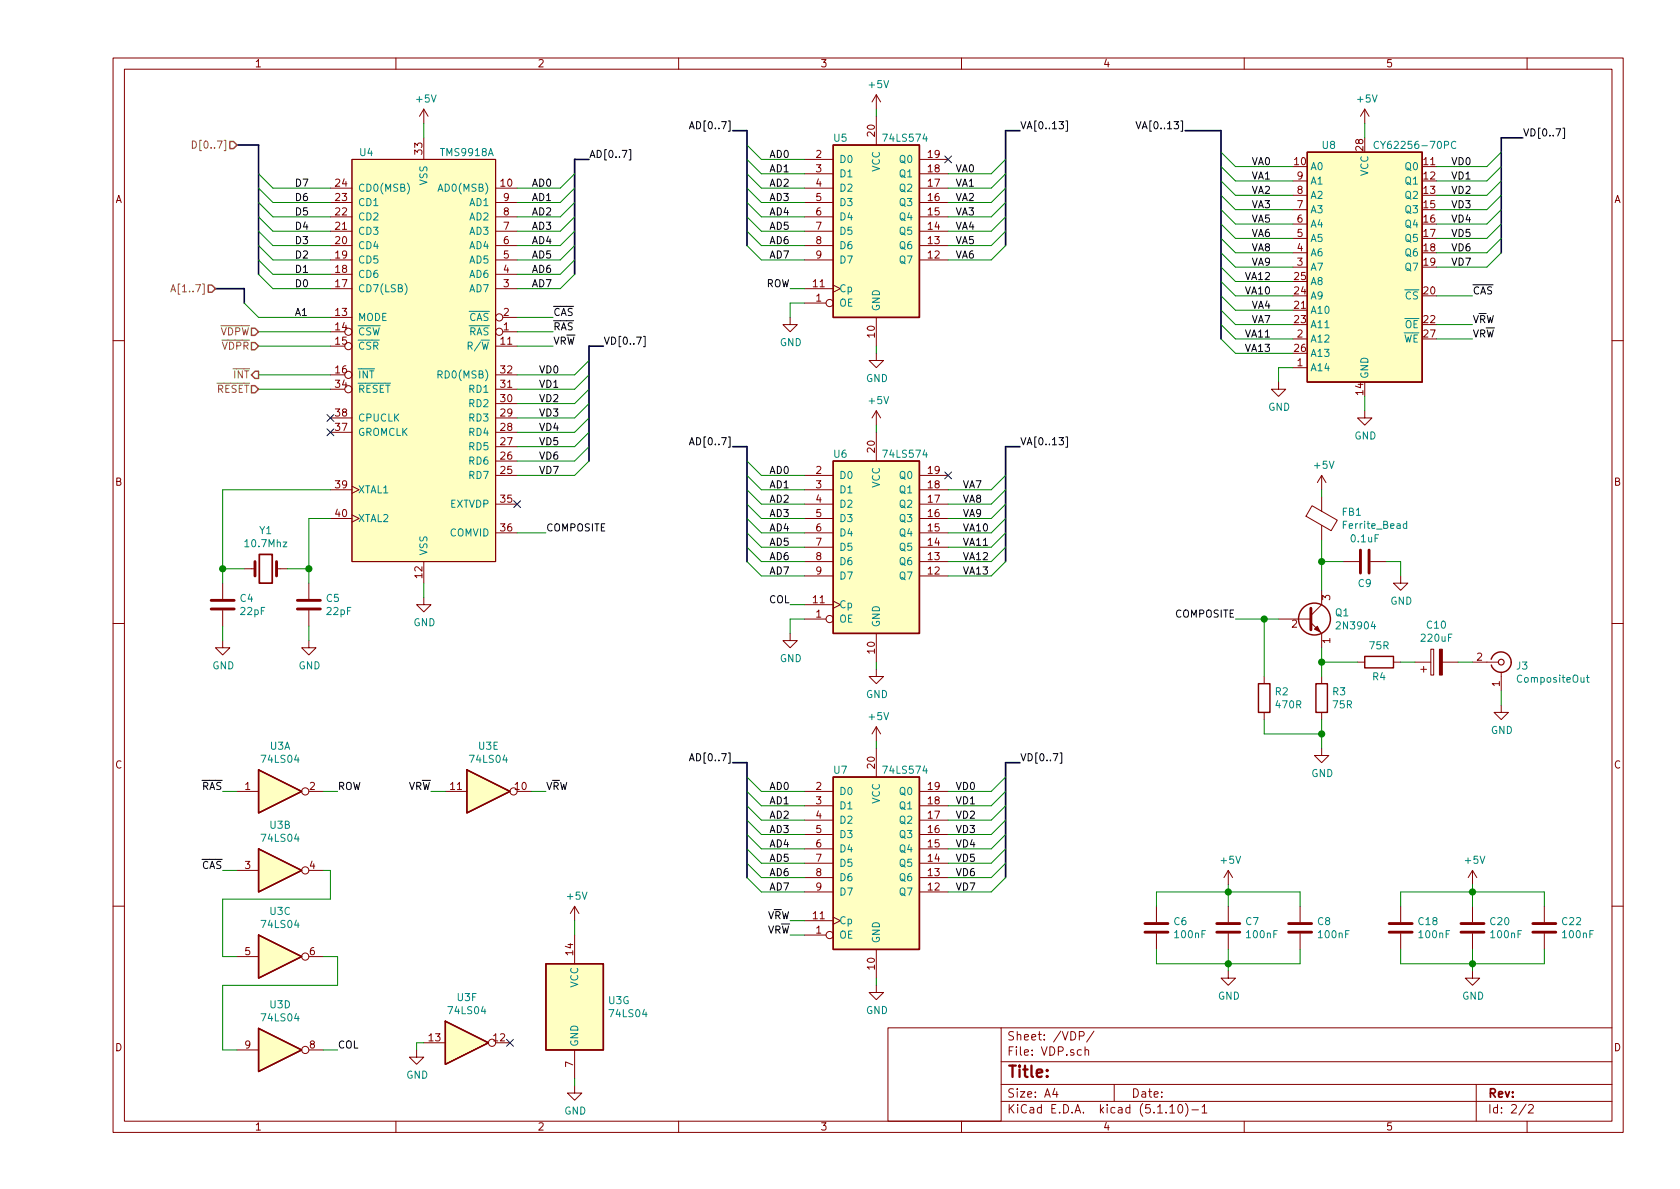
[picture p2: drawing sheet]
<svg xmlns="http://www.w3.org/2000/svg" width="297mm" height="210mm" viewBox="0 0 297 210" stroke-linecap="round" stroke-linejoin="round" font-family="sans-serif">
<g fill="none" stroke="#840000" stroke-width=".18">
<path d="M20 10.3h267v189.9h-267zM22 12.2h263v186.1h-263zM70 10.3v1.9M74.9 19.3l-.7 1.3M74.9 19.3v2.5M74.9 19.3l.8 1.3M120 10.3v1.9M154.9 16.8v2.5M154.9 16.8l-.7 1.2M154.9 16.8l.8 1.2M170 10.3v1.9M220 10.3v1.9"/>
<path d="M241.3 19.3l-.8 1.3M241.3 19.3v2.5M241.3 19.3l.8 1.3M270 10.3v1.9M58.4 38.3h3.8M58.4 35.8h3.8M58.4 33.3h3.8M62.2 28.2h25.4v71.1h-25.4zM74.9 24.4v3.8M87.6 38.3h3.8M87.6 35.8h3.8M87.6 33.3h3.8"/>
<path d="M142.2 38.3h5.1M142.2 35.8h5.1M142.2 33.3h5.1M142.2 30.7h5.1M142.2 28.2h5.1M154.9 20.6v5M162.6 38.3h5M162.6 35.8h5M162.6 33.3h5M162.6 30.7h5M162.6 28.2h5M228.6 39.6h2.5"/>
<path d="M228.6 37.1h2.5M228.6 34.5h2.5M228.6 32h2.5M58.4 51h3.8M58.4 46h3.8M58.4 43.4h3.8M58.4 40.9h3.8M58.4 58.7h2.6M58.4 56.1h3.8M58.4 48.5h3.8M87.6 51h3.8M87.6 46h3.8"/>
<path d="M87.6 43.4h3.8M87.6 40.9h3.8M87.6 48.5h3.8M88.9 58.7h2.5M88.9 56.1h2.5M139.7 56.1v1.3h1.3l-1.3 1.3-1.3-1.3h1.3M142.2 53.6h3.8M142.2 51h5.1M142.2 46h5.1M142.2 43.4h5.1M142.2 40.9h5.1M147.3 50.4l1.3 .6-1.3 .7"/>
<path d="M154.9 56.1v5.1M162.6 46h5M162.6 43.4h5M162.6 40.9h5M228.6 59.9h2.5M228.6 47.2h2.5M228.6 44.7h2.5M228.6 42.2h2.5M20 60.2h2M58.4 61.2h2.6M58.4 66.3h2.6M58.4 76.4h3.8"/>
<path d="M58.4 73.9h3.8M58.4 68.8h2.6M87.6 61.2h3.8M87.6 66.3h3.8M87.6 79h3.8M87.6 76.4h3.8M87.6 73.9h3.8M87.6 71.4h3.8M87.6 68.8h3.8M154.9 62.5v1.2h1.3l-1.3 1.3-1.2-1.3h1.2M154.9 72.6v2.6M154.9 76.4v5.1"/>
<path d="M154.9 72.6l-.7 1.3M154.9 72.6l.8 1.3M226.1 67.6v1.2h1.2l-1.2 1.3-1.3-1.3h1.3M228.6 65h2.5M241.3 72.6v1.3h1.3l-1.3 1.3-1.3-1.3h1.3M285 60.2h2M58.4 91.7h3.8M58.4 86.6h3.8M62.2 86l1.3 .6-1.3 .6M62.2 91.1l1.3 .6-1.3 .6M74.9 99.3v3.8M87.6 94.2h3.8"/>
<path d="M87.6 89.1h3.8M87.6 84.1h3.8M87.6 81.5h3.8M142.2 99.3h5.1M142.2 96.8h5.1M142.2 94.2h5.1M142.2 91.7h5.1M142.2 89.1h5.1M142.2 86.6h5.1M142.2 84.1h5.1M162.6 99.3h5M162.6 96.8h5"/>
<path d="M162.6 94.2h5M162.6 91.7h5M162.6 89.1h5M162.6 86.6h5M162.6 84.1h5M232 89.4l4.4 2.6-1 1.8-4.5-2.5zM233.7 84.1v2.5M233.7 87.9v2.5M233.7 92.9v2.6M233.7 84.1l-.8 1.2M233.7 84.1l.7 1.2M237.5 99.3h2.8"/>
<path d="M242.3 99.3h2.8M20 110.3h2M39.4 113.3v1.2h1.2l-1.2 1.3-1.3-1.3h1.3M39.4 103.1v2.8M39.4 107.9v2.8M43.2 100.6h1.9M48.9 100.6h1.9M54.6 113.3v1.2h1.3l-1.3 1.3-1.3-1.3h1.3M54.6 103.1v2.8M54.6 107.9v2.8M74.9 105.7v1.2h1.3l-1.3 1.3-1.2-1.3h1.2M139.7 112v1.3h1.3l-1.3 1.2-1.3-1.2h1.3"/>
<path d="M142.2 109.5h3.8M142.2 106.9h5.1M142.2 101.8h5.1M147.3 106.3l1.3 .6-1.3 .7M154.9 118.4v1.2h1.3l-1.3 1.3-1.2-1.3h1.2M154.9 112v5.1M162.6 101.8h5M223.5 119.6v1.3M226.1 109.5h5.7M231.8 110.1l1.9 1.9v2.5M233.7 104.4v2.5l-1.9 1.9M233.7 119.6v1.3"/>
<path d="M240 117.1h1.3M246.4 117.1h1.2M247.6 101.8v1.3h1.3l-1.3 1.3-1.2-1.3h1.2M250.2 117.1h2.8M251.2 118.4h1M251.7 117.9v1M253 114.8h.5v4.6h-.5zM255 117.1h2.8M260.3 117.1h4.6M265.4 118.9v3.3M285 110.3h2M41.9 139.9h3.8"/>
<path d="M54.6 139.9h2.5M78.7 139.9h3.8M91.4 139.9h2.6M142.2 139.9h5.1M154.9 128.5l-.7 1.3M154.9 128.5v2.6M154.9 132.3v5.1M154.9 128.5l.8 1.3M162.6 139.9h5M223.5 126v1.2M233.7 132.3v1.3h1.2l-1.2 1.3-1.3-1.3h1.3M233.7 126v1.2"/>
<path d="M265.4 124.7v1.3h1.3l-1.3 1.2-1.2-1.2h1.2M41.9 153.9h3.8M54.6 153.9h2.5M142.2 157.7h5.1M142.2 155.2h5.1M142.2 152.6h5.1M142.2 150.1h5.1M142.2 147.6h5.1M142.2 145h5.1M142.2 142.5h5.1M162.6 157.7h5M162.6 155.2h5"/>
<path d="M162.6 152.6h5M162.6 150.1h5M162.6 147.6h5M162.6 145h5M162.6 142.5h5M217.2 153.9l-.8 1.3M217.2 153.9v2.6M217.2 153.9l.7 1.3M260.3 153.9v2.6M260.3 153.9l-.7 1.3M260.3 153.9l.8 1.3M20 160.2h2"/>
<path d="M41.9 169.2h3.8M54.6 169.2h2.5M101.6 160.3l-.8 1.2M101.6 160.3v2.5M101.6 165.3v5.1M101.6 160.3l.8 1.2M142.2 165.3h3.8M142.2 162.8h5.1M147.3 162.2l1.3 .6-1.3 .6M154.9 174.2v1.3h1.3l-1.3 1.3-1.2-1.3h1.2M154.9 167.9v5.1M204.5 160.3v2.8"/>
<path d="M204.5 165.1v2.8M217.2 171.7v1.3h1.2l-1.2 1.2-1.3-1.2h1.3M217.2 160.3v2.8M217.2 165.1v2.8M229.9 160.3v2.8M229.9 165.1v2.8M247.6 160.3v2.8M247.6 165.1v2.8M260.3 171.7v1.3h1.3l-1.3 1.2-1.2-1.2h1.2M260.3 160.3v2.8M260.3 165.1v2.8M273 160.3v2.8"/>
<path d="M273 165.1v2.8M285 160.2h2M41.9 185.7h3.8M54.6 185.7h2.5M70 198.3v1.9M73.7 185.7v1.2h1.2l-1.2 1.3-1.3-1.3h1.3M74.9 184.4h3.8M87.6 184.4h2.6M101.6 192v1.3h1.3l-1.3 1.3-1.3-1.3h1.3M101.6 185.7v5M120 198.3v1.9M157 181.8h20v16.5h-20z"/>
<path d="M170 198.3v1.9M177 194.8h108M177 191.8h108M177 187.8h108M177 181.8h108M186.5 192.5l-.4 1h1M186.8 193v1M190.8 183.2l.8-.1 .1-.2-.1-.4-.8-.1v1.5M191.8 185.7l.2-.1 .4 .1 .1 .9M191.8 185.1v1.5M193.4 182.3l-1.3 2M197 191.8v3"/>
<path d="M206.8 195.8l.5-.5v1.5M206.8 196.8h.9M208.5 195.4l.1-.1a.8 .8 0 0 1 .5 .8 .8 .8 0 0 1-.5 .7 1 1 0 0 1-.1-1.4zM209.6 195.1a1.71 1.71 0 0 1 0 2.3M210.7 196.3h1.2M212.5 195.8l.5-.5v1.5M212.5 196.8h.9M220 198.3v1.9M261 191.8v6.5M269.8 195.2l-1.2 2M270 198.3v1.9M270.3 195.5l.2-.2h.3l.3 .5-.9 1h.9"/>
<circle cx="61.6" cy="58.7" r=".63"/>
<circle cx="88.3" cy="58.7" r=".63"/>
<circle cx="88.3" cy="56.1" r=".63"/>
<circle cx="146.7" cy="53.6" r=".63"/>
<circle cx="61.6" cy="68.8" r=".63"/>
<circle cx="61.6" cy="61.2" r=".63"/>
<circle cx="61.6" cy="66.3" r=".63"/>
<circle cx="146.7" cy="109.5" r=".63"/>
<circle cx="54" cy="139.9" r=".63"/>
<circle cx="90.8" cy="139.9" r=".63"/>
<circle cx="54" cy="153.9" r=".63"/>
<circle cx="54" cy="169.2" r=".63"/>
<circle cx="146.7" cy="165.3" r=".63"/>
<circle cx="54" cy="185.7" r=".63"/>
<circle cx="87" cy="184.4" r=".63"/>
</g>
<g fill="#ffffc2" stroke="#ffffc2" stroke-width=".18">
<path d="M147.3 137.4h15.3v30.5h-15.3z"/>
<path d="M147.3 81.5h15.3v30.5h-15.3z"/>
<path d="M147.3 25.6h15.3v30.5h-15.3z"/>
<path d="M45.7 136.1l7.6 3.8-7.6 3.9z"/>
<path d="M231.1 26.9h20.4v40.7h-20.4z"/>
<path d="M96.5 170.4h10.2v15.3h-10.2z"/>
<path d="M78.7 180.6l7.7 3.8-7.7 3.8z"/>
<path d="M82.5 136.1l7.7 3.8-7.7 3.9z"/>
<path d="M45.7 181.9l7.6 3.8-7.6 3.8z"/>
<path d="M45.7 165.3l7.6 3.9-7.6 3.8z"/>
<path d="M45.7 150.1l7.6 3.8-7.6 3.8z"/>
<path d="M62.2 28.2h25.4v71.1h-25.4z"/>
</g>
<g fill="none" stroke="#840000" stroke-width=".25">
<path d="M147.3 25.6h15.3v30.5h-15.3zM231.1 26.9h20.4v40.7h-20.4zM147.3 81.5h15.3v30.5h-15.3zM241.3 116.1h5.1v2h-5.1zM263.7 116.6a1.8 1.8 0 0 1 2.7-1 1.8 1.8 0 0 1 .1 2.9 1.8 1.8 0 0 1-2.8-.9M45.7 136.1l7.6 3.8-7.6 3.9zM82.5 136.1l7.7 3.8-7.7 3.9zM147.3 137.4h15.3v30.5h-15.3zM222.5 120.9h2v5.1h-2zM232.7 120.9h2v5.1h-2zM45.7 150.1l7.6 3.8-7.6 3.8zM45.7 165.3l7.6 3.9-7.6 3.8z"/>
<path d="M96.5 170.4h10.2v15.3h-10.2zM45.7 181.9l7.6 3.8-7.6 3.8zM78.7 180.6l7.7 3.8-7.7 3.8z"/>
<circle cx="232.4" cy="109.5" r="2.82"/>
</g>
<g fill="none" stroke="#840000" stroke-width=".51">
<path d="M45.1 99.3v2.5M48.9 99.3v2.5M240.5 97.3v4M242.1 97.3v4M37.3 107.7h4.1M37.3 106.2h4.1M52.6 107.7h4M52.6 106.2h4M231.8 107.6v3.8M202.4 164.8h4.1M202.4 163.3h4.1M215.1 164.8h4.1"/>
<path d="M215.1 163.3h4.1M227.8 164.8h4.1M227.8 163.3h4.1M245.6 164.8h4.1M245.6 163.3h4.1M258.3 164.8h4.1M258.3 163.3h4.1M271 164.8h4.1M271 163.3h4.1"/>
</g>
<path d="M45.8 98h2.3v5.1h-2.3z" fill="none" stroke="#840000" stroke-width=".3"/>
<path d="M72 32.4a1.4 1.4 0 0 1 0 1.9M243.7 25.1a.6 .6 0 0 0-.8 .4 .6 .6 0 0 0 .6 .8l.2-.2M257.4 25.1a.6 .6 0 0 0-.8 .4 .6 .6 0 0 0 .6 .8l.2-.2M71.6 50.2a1.47 1.47 0 0 1 0 1.9M77.4 66.2l.7-.1v-.4l-.7-.1v1.2M248.7 92.7l-.4-.1-.2 .2 .1 .6h.5M248.7 92.2v1.2M280.5 119.8h.5M280.7 119.4v1.1l.3 .1" fill="none" stroke="#008484" stroke-width=".18"/>
<circle cx="265.4" cy="117.1" r=".51" fill="none" stroke="#840000" stroke-width=".2"/>
<g fill="#840000" stroke="#840000" stroke-width=".18">
<path d="M232.4 111.2l.5-.5 .5 1.1z"/>
<path d="M254.5 114.8h.5v4.6h-.5z"/>
</g>
<path d="M41.9 25.6h3.8v22.9M104.1 28.2h-2.5v20.3M129.5 23.1h2.6v20.3M180.3 23.1h-2.5v20.3M209.5 23.1h6.4v36.8M269.2 24.4h-3.8v20.3M38.1 51h5.1v2.6M106.7 61.2h-2.6v20.3M129.5 79h2.6v20.3M180.3 79h-2.5v20.3M129.5 134.9h2.6v20.3M180.3 134.9h-2.5v20.3" fill="none" stroke="#000084" stroke-width=".3"/>
<g fill="none" stroke="#008400" stroke-width=".18">
<path d="M154.9 19.3v1.3M45.7 30.7l2.6 2.6h10.1M45.7 33.3l2.6 2.5h10.1M45.7 35.8l2.6 2.5h10.1M45.7 38.3l2.6 2.6h10.1M74.9 21.8v2.6M101.6 30.7l-2.5 2.6h-7.7M101.6 33.3l-2.5 2.5h-7.7M101.6 35.8l-2.5 2.5h-7.7M101.6 38.3l-2.5 2.6h-7.7M132.1 28.2l2.5 2.5h7.6M132.1 30.7l2.5 2.6h7.6"/>
<path d="M132.1 33.3l2.5 2.5h7.6M132.1 35.8l2.5 2.5h7.6M132.1 38.3l2.5 2.6h7.6M132.1 25.6l2.5 2.6h7.6M177.8 28.2l-2.5 2.5h-7.7M177.8 30.7l-2.5 2.6h-7.7M177.8 33.3l-2.5 2.5h-7.7M177.8 35.8l-2.5 2.5h-7.7M177.8 38.3l-2.5 2.6h-7.7M215.9 39.6l2.5 2.6h10.2M215.9 37.1l2.5 2.5h10.2M215.9 34.5l2.5 2.6h10.2"/>
<path d="M215.9 32l2.5 2.5h10.2M215.9 26.9l2.5 2.6h10.2M215.9 29.5l2.5 2.5h10.2M241.3 21.8v2.6M265.4 39.6l-2.5 2.6h-8.9M265.4 37.1l-2.5 2.5h-8.9M265.4 34.5l-2.5 2.6h-8.9M265.4 32l-2.5 2.5h-8.9M265.4 26.9l-2.5 2.6h-8.9M265.4 29.5l-2.5 2.5h-8.9M43.2 53.6l2.5 2.5h12.7M45.7 40.9l2.6 2.5h10.1"/>
<path d="M45.7 43.4l2.6 2.6h10.1M45.7 46l2.6 2.5h10.1M45.7 48.5l2.6 2.5h10.1M45.7 58.7h12.7M91.4 56.1h6.4M91.4 58.7h6.4M101.6 40.9l-2.5 2.5h-7.7M101.6 43.4l-2.5 2.6h-7.7M101.6 46l-2.5 2.5h-7.7M101.6 48.5l-2.5 2.5h-7.7M132.1 40.9l2.5 2.5h7.6M132.1 43.4l2.5 2.6h7.6"/>
<path d="M139.7 51h2.5M142.2 53.6h-2.5v2.5M177.8 40.9l-2.5 2.5h-7.7M177.8 43.4l-2.5 2.6h-7.7M215.9 54.9l2.5 2.5h10.2M215.9 57.4l2.5 2.5h10.2M215.9 49.8l2.5 2.5h10.2M215.9 47.2l2.5 2.6h10.2M215.9 59.9l2.5 2.6h10.2M215.9 52.3l2.5 2.6h10.2M215.9 44.7l2.5 2.5h10.2M215.9 42.2l2.5 2.5h10.2"/>
<path d="M254 57.4h6.3M254 59.9h6.3M254 52.3h6.3M265.4 44.7l-2.5 2.5h-8.9M265.4 42.2l-2.5 2.5h-8.9M45.7 68.8h12.7M45.7 66.3h12.7M45.7 61.2h12.7M91.4 61.2h6.4M104.1 66.3l-2.5 2.5h-10.2M104.1 63.7l-2.5 2.6h-10.2M104.1 79l-2.5 2.5h-10.2"/>
<path d="M104.1 76.4l-2.5 2.6h-10.2M104.1 73.9l-2.5 2.5h-10.2M104.1 71.4l-2.5 2.5h-10.2M104.1 68.8l-2.5 2.6h-10.2M154.9 61.2v1.3M154.9 75.2v1.2M228.6 65h-2.5v2.6M241.3 70.1v2.5M58.4 91.7h-3.8v11.4M58.4 86.6h-19v16.5M91.4 94.2h5.1M104.1 81.5l-2.5 2.6h-10.2"/>
<path d="M132.1 89.1l2.5 2.6h7.6M132.1 99.3l2.5 2.5h7.6M132.1 81.5l2.5 2.6h7.6M132.1 84.1l2.5 2.5h7.6M132.1 86.6l2.5 2.5h7.6M132.1 91.7l2.5 2.5h7.6M132.1 94.2l2.5 2.6h7.6M132.1 96.8l2.5 2.5h7.6M177.8 89.1l-2.5 2.6h-7.7M177.8 99.3l-2.5 2.5h-7.7M177.8 84.1l-2.5 2.5h-7.7M177.8 86.6l-2.5 2.5h-7.7"/>
<path d="M177.8 91.7l-2.5 2.5h-7.7M177.8 94.2l-2.5 2.6h-7.7M177.8 96.8l-2.5 2.5h-7.7M233.7 86.6v1.3M233.7 95.5v8.9M233.7 99.3h3.8M245.1 99.3h2.5v2.5M39.4 110.7v2.6M39.4 100.6h3.8M50.8 100.6h3.8M54.6 110.7v2.6M74.9 103.1v2.6"/>
<path d="M139.7 106.9h2.5M142.2 109.5h-2.5v2.5M154.9 117.1v1.3M218.4 109.5h7.7M223.5 109.5v10.1M233.7 114.5v5.1M233.7 117.1h6.3M247.6 117.1h2.6M257.8 117.1h2.5M39.4 139.9h2.5M57.1 139.9h2.6M76.2 139.9h2.5"/>
<path d="M94 139.9h2.5M132.1 137.4l2.5 2.5h7.6M132.1 139.9l2.5 2.6h7.6M154.9 131.1v1.2M177.8 137.4l-2.5 2.5h-7.7M177.8 139.9l-2.5 2.6h-7.7M223.5 127.2v2.6h10.2M233.7 127.2v5.1M265.4 122.2v2.5M39.4 153.9h2.5M57.1 153.9h1.3v5.1h-19v10.2h2.5M132.1 147.6l2.5 2.5h7.6"/>
<path d="M132.1 150.1l2.5 2.5h7.6M132.1 152.6l2.5 2.6h7.6M132.1 155.2l2.5 2.5h7.6M132.1 145l2.5 2.6h7.6M132.1 142.5l2.5 2.5h7.6M177.8 147.6l-2.5 2.5h-7.7M177.8 150.1l-2.5 2.5h-7.7M177.8 152.6l-2.5 2.6h-7.7M177.8 155.2l-2.5 2.5h-7.7M177.8 145l-2.5 2.6h-7.7M177.8 142.5l-2.5 2.5h-7.7M217.2 156.5v3.8"/>
<path d="M260.3 156.5v3.8M57.1 169.2h2.6v5h-20.3v11.5h2.5M101.6 162.8v2.5M139.7 162.8h2.5M139.7 165.3h2.5M154.9 173v1.2M204.5 160.3v-2.6h25.4v2.6M204.5 167.9v2.5h25.4v-2.5M217.2 167.9v3.8M247.6 160.3v-2.6h25.4v2.6M247.6 167.9v2.5h25.4v-2.5M260.3 167.9v3.8"/>
<path d="M57.1 185.7h2.6M74.9 184.4h-1.2v1.3M101.6 190.7v1.3"/>
</g>
<path d="M40.6 25h.7l.6 .6-.6 .7h-.7zM36.8 50.4h.7l.6 .6-.6 .7h-.7zM44.4 58h.7l.6 .7-.6 .6h-.7zM44.4 60.6h.7l.6 .6-.6 .6h-.7zM44.4 68.2h.7l.6 .6-.6 .7h-.7zM44.4 66.3l.7-.6h.6v1.2h-.6z" fill="none" stroke="#848400" stroke-width=".25"/>
<path d="M34 24.9a.64 .64 0 0 1 .7 .7 .64 .64 0 0 1-.7 .6zM30.2 51.6l.4-1.3 .4 1.3M30.3 51.3h.6" fill="none" stroke="#848400" stroke-width=".18"/>
<g fill="none" stroke="#000" stroke-width=".18">
<path d="M111.2 26.5h.3v1.8h-.3M121.9 22.8l.4-1.3 .4 1.3M122 22.4h.6M188.4 21.4h.3v1.8h-.3M200.9 21.5l.4 1.3 .4-1.3M276.3 22.7h.3v1.8h-.3M113.8 59.5h.3v1.8h-.3M121.9 78.7l.4-1.3 .4 1.3M122 78.3h.6M188.4 77.3h.3v1.8h-.3M121.9 134.5l.4-1.2 .4 1.2M122 134.2h.6"/>
<path d="M187.4 133.1h.3v1.9h-.3"/>
</g>
<g fill="#008400" stroke="#008400" stroke-width=".25">
<circle cx="233.7" cy="129.8" r=".51"/>
<circle cx="233.7" cy="99.3" r=".51"/>
<circle cx="54.6" cy="100.6" r=".51"/>
<circle cx="233.7" cy="117.1" r=".51"/>
<circle cx="39.4" cy="100.6" r=".51"/>
<circle cx="217.2" cy="170.4" r=".51"/>
<circle cx="223.5" cy="109.5" r=".51"/>
<circle cx="217.2" cy="157.7" r=".51"/>
<circle cx="260.3" cy="170.4" r=".51"/>
<circle cx="260.3" cy="157.7" r=".51"/>
</g>
<path d="M167 27.6l1.2 1.2M168.2 27.6l-1.2 1.2M57.8 73.3l1.2 1.2M57.8 75.8l1.2 1.3M59 73.3l-1.2 1.2M59 75.8l-1.2 1.3M90.8 88.5l1.2 1.3M92 88.5l-1.2 1.3M167 83.5l1.2 1.2M168.2 83.5l-1.2 1.2M89.6 183.8l1.2 1.2M90.8 183.8l-1.2 1.2" fill="none" stroke="#000084" stroke-width=".18"/>
<text font-size="2.8" fill="#840000" x="178" y="190.5">Title:</text>
<g font-size="2.1" fill="#840000">
<text x="178" y="184">Sheet: /VDP/</text>
<text x="178" y="186.7">File: VDP.sch</text>
<text x="178" y="196.9">KiCad E.D.A. kicad (5.1.10)-1</text>
<text x="178" y="194.1">Size: A4</text>
<text x="200" y="194.1">Date:</text>
<text x="263" y="194.1">Rev:</text>
<text x="263" y="196.9">Id: 2/2</text>
</g>
<g font-size="1.8" fill="#840000">
<text x="45" y="11.9">1</text>
<text x="95" y="11.9">2</text>
<text x="145" y="11.9">3</text>
<text x="195" y="11.9">4</text>
<text x="245" y="11.9">5</text>
<text x="74.7" y="27.2" transform="rotate(-90 74.7 27.2)">33</text>
<text x="144.3" y="27.9">2</text>
<text x="154.7" y="24.1" transform="rotate(-90 154.7 24.1)">20</text>
<text x="164.1" y="27.9">19</text>
<text x="228.9" y="29.2">10</text>
<text x="241" y="26.6" transform="rotate(-90 241 26.6)">28</text>
<text x="251.8" y="29.2">11</text>
<text x="20.4" y="35.9">A</text>
<text x="59.4" y="35.6">23</text>
<text x="59.4" y="33">24</text>
<text x="88.6" y="33">10</text>
<text x="89.1" y="35.6">9</text>
<text x="144.3" y="30.5">3</text>
<text x="144.3" y="33">4</text>
<text x="144.3" y="35.6">5</text>
<text x="164.1" y="35.6">16</text>
<text x="164.1" y="33">17</text>
<text x="164.1" y="30.5">18</text>
<text x="229.4" y="34.3">8</text>
<text x="229.4" y="31.7">9</text>
<text x="251.8" y="31.7">12</text>
<text x="251.8" y="34.3">13</text>
<text x="285.4" y="35.9">A</text>
<text x="59.4" y="40.6">21</text>
<text x="59.4" y="38.1">22</text>
<text x="89.1" y="40.6">7</text>
<text x="89.1" y="38.1">8</text>
<text x="144.3" y="38.1">6</text>
<text x="144.3" y="40.6">7</text>
<text x="164.1" y="40.6">14</text>
<text x="164.1" y="38.1">15</text>
<text x="229.4" y="41.9">5</text>
<text x="229.4" y="39.4">6</text>
<text x="229.4" y="36.8">7</text>
<text x="251.8" y="36.8">15</text>
<text x="251.8" y="39.4">16</text>
<text x="251.8" y="41.9">17</text>
<text x="59.4" y="45.7">19</text>
<text x="59.4" y="43.2">20</text>
<text x="89.1" y="45.7">5</text>
<text x="89.1" y="43.2">6</text>
<text x="144.3" y="43.2">8</text>
<text x="144.3" y="45.7">9</text>
<text x="164.1" y="45.7">12</text>
<text x="164.1" y="43.2">13</text>
<text x="229.4" y="47">3</text>
<text x="229.4" y="44.4">4</text>
<text x="251.8" y="44.4">18</text>
<text x="251.8" y="47">19</text>
<text x="59.4" y="50.8">17</text>
<text x="59.4" y="48.3">18</text>
<text x="89.1" y="50.8">3</text>
<text x="89.1" y="48.3">4</text>
<text x="143.8" y="50.8">11</text>
<text x="144.3" y="53.3">1</text>
<text x="228.9" y="52.1">24</text>
<text x="228.9" y="49.5">25</text>
<text x="251.8" y="52.1">20</text>
<text x="59.4" y="55.9">13</text>
<text x="59.4" y="58.4">14</text>
<text x="89.1" y="58.4">1</text>
<text x="89.1" y="55.9">2</text>
<text x="154.7" y="59.6" transform="rotate(-90 154.7 59.6)">10</text>
<text x="228.9" y="54.6">21</text>
<text x="228.9" y="57.1">23</text>
<text x="229.4" y="59.7">2</text>
<text x="251.8" y="57.1">22</text>
<text x="251.8" y="59.7">27</text>
<text x="59.4" y="61">15</text>
<text x="88.6" y="61">11</text>
<text x="228.9" y="62.2">26</text>
<text x="229.4" y="64.8">1</text>
<text x="59.4" y="66">16</text>
<text x="59.4" y="68.6">34</text>
<text x="88.6" y="71.1">30</text>
<text x="88.6" y="68.6">31</text>
<text x="88.6" y="66">32</text>
<text x="241" y="69.8" transform="rotate(-90 241 69.8)">14</text>
<text x="59.4" y="76.2">37</text>
<text x="59.4" y="73.7">38</text>
<text x="88.6" y="76.2">28</text>
<text x="88.6" y="73.7">29</text>
<text x="88.6" y="83.8">25</text>
<text x="88.6" y="81.3">26</text>
<text x="88.6" y="78.7">27</text>
<text x="144.3" y="83.8">2</text>
<text x="154.7" y="80" transform="rotate(-90 154.7 80)">20</text>
<text x="164.1" y="83.8">19</text>
<text x="20.4" y="85.9">B</text>
<text x="59.4" y="86.4">39</text>
<text x="88.6" y="88.9">35</text>
<text x="144.3" y="86.4">3</text>
<text x="144.3" y="88.9">4</text>
<text x="164.1" y="88.9">17</text>
<text x="164.1" y="86.4">18</text>
<text x="285.4" y="85.9">B</text>
<text x="59.4" y="91.4">40</text>
<text x="88.6" y="94">36</text>
<text x="144.3" y="91.4">5</text>
<text x="144.3" y="94">6</text>
<text x="164.1" y="94">15</text>
<text x="164.1" y="91.4">16</text>
<text x="144.3" y="96.5">7</text>
<text x="144.3" y="99.1">8</text>
<text x="144.3" y="101.6">9</text>
<text x="164.1" y="101.6">12</text>
<text x="164.1" y="99.1">13</text>
<text x="164.1" y="96.5">14</text>
<text x="74.7" y="102.2" transform="rotate(-90 74.7 102.2)">12</text>
<text x="143.8" y="106.7">11</text>
<text x="235.2" y="106.1" transform="rotate(-90 235.2 106.1)">3</text>
<text x="144.3" y="109.2">1</text>
<text x="228.4" y="111">2</text>
<text x="235.2" y="113.8" transform="rotate(-90 235.2 113.8)">1</text>
<text x="154.7" y="115.5" transform="rotate(-90 154.7 115.5)">10</text>
<text x="261.1" y="116.8">2</text>
<text x="265.2" y="121.4" transform="rotate(-90 265.2 121.4)">1</text>
<text x="20.4" y="135.9">C</text>
<text x="154.7" y="135.8" transform="rotate(-90 154.7 135.8)">20</text>
<text x="285.4" y="135.9">C</text>
<text x="43.3" y="139.7">1</text>
<text x="54.8" y="139.7">2</text>
<text x="79.7" y="139.7">11</text>
<text x="91.1" y="139.7">10</text>
<text x="144.3" y="139.7">2</text>
<text x="144.3" y="142.2">3</text>
<text x="164.1" y="142.2">18</text>
<text x="164.1" y="139.7">19</text>
<text x="144.3" y="144.8">4</text>
<text x="144.3" y="147.3">5</text>
<text x="144.3" y="149.9">6</text>
<text x="164.1" y="149.9">15</text>
<text x="164.1" y="147.3">16</text>
<text x="164.1" y="144.8">17</text>
<text x="43.3" y="153.7">3</text>
<text x="54.8" y="153.7">4</text>
<text x="144.3" y="152.4">7</text>
<text x="144.3" y="154.9">8</text>
<text x="164.1" y="154.9">13</text>
<text x="164.1" y="152.4">14</text>
<text x="144.3" y="157.5">9</text>
<text x="164.1" y="157.5">12</text>
<text x="143.8" y="162.6">11</text>
<text x="144.3" y="165.1">1</text>
<text x="43.3" y="168.9">5</text>
<text x="54.8" y="168.9">6</text>
<text x="101.3" y="168.9" transform="rotate(-90 101.3 168.9)">14</text>
<text x="154.7" y="171.4" transform="rotate(-90 154.7 171.4)">10</text>
<text x="20.4" y="185.9">D</text>
<text x="43.3" y="185.4">9</text>
<text x="54.8" y="185.4">8</text>
<text x="75.9" y="184.1">13</text>
<text x="87.3" y="184.1">12</text>
<text x="285.4" y="185.9">D</text>
<text x="101.3" y="188.7" transform="rotate(-90 101.3 188.7)">7</text>
<text x="45" y="199.9">1</text>
<text x="95" y="199.9">2</text>
<text x="145" y="199.9">3</text>
<text x="195" y="199.9">4</text>
<text x="245" y="199.9">5</text>
</g>
<g font-size="1.8" fill="#008484">
<text x="153.7" y="15.6">+5V</text>
<text x="73.7" y="18.1">+5V</text>
<text x="240.1" y="18.1">+5V</text>
<text x="63.7" y="27.6">U4</text>
<text x="78.1" y="27.6">TMS9918A</text>
<text x="147.5" y="25.1">U5</text>
<text x="148.3" y="28.8">D0</text>
<text x="156.4" y="25.1">74LS574</text>
<text x="159.2" y="28.8">Q0</text>
<text x="233.8" y="26.3">U8</text>
<text x="244" y="26.3">CY62256-70PC</text>
<text x="63.2" y="33.9">CD0(MSB)</text>
<text x="75.6" y="32.7" transform="rotate(-90 75.6 32.7)">VSS</text>
<text x="78" y="33.9">AD0(MSB)</text>
<text x="148.3" y="31.4">D1</text>
<text x="148.3" y="33.9">D2</text>
<text x="155.6" y="30.4" transform="rotate(-90 155.6 30.4)">VCC</text>
<text x="159.2" y="33.9">Q2</text>
<text x="159.2" y="31.4">Q1</text>
<text x="231.6" y="30.1">A0</text>
<text x="231.6" y="35.2">A2</text>
<text x="231.6" y="32.6">A1</text>
<text x="241.9" y="31.2" transform="rotate(-90 241.9 31.2)">VCC</text>
<text x="248.6" y="30.1">Q0</text>
<text x="248.6" y="32.6">Q1</text>
<text x="248.6" y="35.2">Q2</text>
<text x="63.2" y="41.5">CD3</text>
<text x="63.2" y="39">CD2</text>
<text x="63.2" y="36.4">CD1</text>
<text x="83.1" y="41.5">AD3</text>
<text x="83.1" y="39">AD2</text>
<text x="83.1" y="36.4">AD1</text>
<text x="148.3" y="36.4">D3</text>
<text x="148.3" y="39">D4</text>
<text x="148.3" y="41.5">D5</text>
<text x="159.2" y="41.5">Q5</text>
<text x="159.2" y="39">Q4</text>
<text x="159.2" y="36.4">Q3</text>
<text x="231.6" y="40.3">A4</text>
<text x="231.6" y="37.7">A3</text>
<text x="248.6" y="37.7">Q3</text>
<text x="248.6" y="40.3">Q4</text>
<text x="63.2" y="46.6">CD5</text>
<text x="63.2" y="44.1">CD4</text>
<text x="83.1" y="46.6">AD5</text>
<text x="83.1" y="44.1">AD4</text>
<text x="148.3" y="44.1">D6</text>
<text x="148.3" y="46.6">D7</text>
<text x="159.2" y="46.6">Q7</text>
<text x="159.2" y="44.1">Q6</text>
<text x="231.6" y="47.9">A7</text>
<text x="231.6" y="45.3">A6</text>
<text x="231.6" y="42.8">A5</text>
<text x="248.6" y="42.8">Q5</text>
<text x="248.6" y="45.3">Q6</text>
<text x="248.6" y="47.9">Q7</text>
<text x="63.2" y="51.7">CD7(LSB)</text>
<text x="63.2" y="49.1">CD6</text>
<text x="83.1" y="51.7">AD7</text>
<text x="83.1" y="49.1">AD6</text>
<text x="148.3" y="51.7">Cp</text>
<text x="231.6" y="53">A9</text>
<text x="231.6" y="50.4">A8</text>
<text x="248.5" y="53">CS</text>
<text x="63.2" y="56.8">MODE</text>
<text x="63.2" y="59.3">CSW</text>
<text x="82.9" y="59.3">RAS</text>
<text x="82.9" y="56.8">CAS</text>
<text x="148.3" y="54.2">OE</text>
<text x="155.6" y="55.1" transform="rotate(-90 155.6 55.1)">GND</text>
<text x="231.6" y="55.5">A10</text>
<text x="231.6" y="58">A11</text>
<text x="248.4" y="58">OE</text>
<text x="63.2" y="61.8">CSR</text>
<text x="83.2" y="61.8">R/W</text>
<text x="137.9" y="61.2">GND</text>
<text x="231.6" y="65.7">A14</text>
<text x="231.6" y="60.6">A12</text>
<text x="231.6" y="63.1">A13</text>
<text x="248.1" y="60.6">WE</text>
<text x="63.2" y="66.9">INT</text>
<text x="63.2" y="69.5">RESET</text>
<text x="78" y="66.9">RD0(MSB)</text>
<text x="83.1" y="69.5">RD1</text>
<text x="153.1" y="67.6">GND</text>
<text x="153.7" y="71.5">+5V</text>
<text x="241.9" y="67.1" transform="rotate(-90 241.9 67.1)">GND</text>
<text x="63.2" y="77.1">GROMCLK</text>
<text x="63.2" y="74.5">CPUCLK</text>
<text x="83.1" y="77.1">RD4</text>
<text x="83.1" y="74.5">RD3</text>
<text x="83.1" y="72">RD2</text>
<text x="224.2" y="72.6">GND</text>
<text x="239.5" y="77.7">GND</text>
<text x="83.1" y="82.2">RD6</text>
<text x="83.1" y="79.6">RD5</text>
<text x="147.5" y="80.9">U6</text>
<text x="156.4" y="80.9">74LS574</text>
<text x="232.5" y="82.9">+5V</text>
<text x="63.2" y="87.2">XTAL1</text>
<text x="79.5" y="89.8">EXTVDP</text>
<text x="83.1" y="84.7">RD7</text>
<text x="148.3" y="84.7">D0</text>
<text x="148.3" y="87.2">D1</text>
<text x="148.3" y="89.8">D2</text>
<text x="155.6" y="86.3" transform="rotate(-90 155.6 86.3)">VCC</text>
<text x="159.2" y="89.8">Q2</text>
<text x="159.2" y="87.2">Q1</text>
<text x="159.2" y="84.7">Q0</text>
<text x="45.9" y="94.5">Y1</text>
<text x="63.2" y="92.3">XTAL2</text>
<text x="79.5" y="94.9">COMVID</text>
<text x="148.3" y="92.3">D3</text>
<text x="148.3" y="94.9">D4</text>
<text x="159.2" y="94.9">Q4</text>
<text x="159.2" y="92.3">Q3</text>
<text x="237.3" y="91.2">FB1</text>
<text x="237.7" y="93.5">Ferrite_Bead</text>
<text x="239" y="95.9">0.1uF</text>
<text x="43.6" y="96.8">10.7Mhz</text>
<text x="75.6" y="98.3" transform="rotate(-90 75.6 98.3)">VSS</text>
<text x="148.3" y="97.4">D5</text>
<text x="148.3" y="99.9">D6</text>
<text x="159.2" y="99.9">Q6</text>
<text x="159.2" y="97.4">Q5</text>
<text x="42.5" y="106.4">C4</text>
<text x="57.7" y="106.4">C5</text>
<text x="148.3" y="107.6">Cp</text>
<text x="148.3" y="102.5">D7</text>
<text x="159.2" y="102.5">Q7</text>
<text x="240.2" y="103.8">C9</text>
<text x="245.8" y="106.9">GND</text>
<text x="42.6" y="108.8">22pF</text>
<text x="57.9" y="108.8">22pF</text>
<text x="73.1" y="110.7">GND</text>
<text x="148.3" y="110.1">OE</text>
<text x="155.6" y="111" transform="rotate(-90 155.6 111)">GND</text>
<text x="236.1" y="109">Q1</text>
<text x="236.6" y="111.3">2N3904</text>
<text x="251.4" y="113.5">220uF</text>
<text x="252.3" y="111.2">C10</text>
<text x="37.5" y="118.4">GND</text>
<text x="52.8" y="118.4">GND</text>
<text x="137.9" y="117.1">GND</text>
<text x="242.2" y="114.8">75R</text>
<text x="268.2" y="118.4">J3</text>
<text x="153.1" y="123.4">GND</text>
<text x="225.5" y="123">R2</text>
<text x="225.7" y="125.3">470R</text>
<text x="235.7" y="123">R3</text>
<text x="235.7" y="125.3">75R</text>
<text x="242.7" y="120.3">R4</text>
<text x="268.5" y="120.7">CompositeOut</text>
<text x="153.7" y="127.3">+5V</text>
<text x="263.6" y="129.8">GND</text>
<text x="46.4" y="134.9">74LS04</text>
<text x="47.8" y="132.6">U3A</text>
<text x="83.3" y="134.9">74LS04</text>
<text x="84.7" y="132.6">U3E</text>
<text x="147.5" y="136.8">U7</text>
<text x="156.4" y="136.8">74LS574</text>
<text x="231.9" y="137.4">GND</text>
<text x="148.3" y="140.6">D0</text>
<text x="148.3" y="143.1">D1</text>
<text x="155.6" y="142.2" transform="rotate(-90 155.6 142.2)">VCC</text>
<text x="159.2" y="143.1">Q1</text>
<text x="159.2" y="140.6">Q0</text>
<text x="46.4" y="148.9">74LS04</text>
<text x="47.8" y="146.6">U3B</text>
<text x="148.3" y="145.7">D2</text>
<text x="148.3" y="148.2">D3</text>
<text x="159.2" y="148.2">Q3</text>
<text x="159.2" y="145.7">Q2</text>
<text x="148.3" y="150.7">D4</text>
<text x="148.3" y="153.3">D5</text>
<text x="148.3" y="155.8">D6</text>
<text x="159.2" y="155.8">Q6</text>
<text x="159.2" y="153.3">Q5</text>
<text x="159.2" y="150.7">Q4</text>
<text x="216" y="152.7">+5V</text>
<text x="259.1" y="152.7">+5V</text>
<text x="47.8" y="161.8">U3C</text>
<text x="100.4" y="159.1">+5V</text>
<text x="148.3" y="158.4">D7</text>
<text x="159.2" y="158.4">Q7</text>
<text x="46.4" y="164.1">74LS04</text>
<text x="148.3" y="166">OE</text>
<text x="148.3" y="163.4">Cp</text>
<text x="155.6" y="166.9" transform="rotate(-90 155.6 166.9)">GND</text>
<text x="207.6" y="163.6">C6</text>
<text x="207.8" y="165.9">100nF</text>
<text x="220.3" y="163.6">C7</text>
<text x="220.5" y="165.9">100nF</text>
<text x="233" y="163.6">C8</text>
<text x="233.2" y="165.9">100nF</text>
<text x="250.9" y="163.6">C18</text>
<text x="251" y="165.9">100nF</text>
<text x="263.6" y="163.6">C20</text>
<text x="263.7" y="165.9">100nF</text>
<text x="276.3" y="163.6">C22</text>
<text x="276.4" y="165.9">100nF</text>
<text x="47.8" y="178.3">U3D</text>
<text x="79.5" y="179.3">74LS04</text>
<text x="80.9" y="177">U3F</text>
<text x="102.2" y="174.7" transform="rotate(-90 102.2 174.7)">VCC</text>
<text x="107.6" y="177.6">U3G</text>
<text x="107.9" y="179.9">74LS04</text>
<text x="153.1" y="179.3">GND</text>
<text x="215.3" y="176.8">GND</text>
<text x="258.5" y="176.8">GND</text>
<text x="46.4" y="180.6">74LS04</text>
<text x="102.2" y="185.2" transform="rotate(-90 102.2 185.2)">GND</text>
<text x="71.8" y="190.7">GND</text>
<text x="99.8" y="197.1">GND</text>
</g>
<g font-size="1.8">
<text x="122.9" y="22.9">AD[0..7]</text>
<text x="180.3" y="22.9">VA[0..13]</text>
<text x="202" y="22.9">VA[0..13]</text>
<text x="104.1" y="27.9">AD[0..7]</text>
<text x="136.2" y="27.9">AD0</text>
<text x="221.4" y="29.2">VA0</text>
<text x="256.5" y="29.2">VD0</text>
<text x="269.2" y="24.1">VD[0..7]</text>
<text x="52.1" y="35.6">D6</text>
<text x="52.1" y="33">D7</text>
<text x="94" y="35.6">AD1</text>
<text x="94" y="33">AD0</text>
<text x="136.2" y="30.5">AD1</text>
<text x="136.2" y="33">AD2</text>
<text x="136.2" y="35.6">AD3</text>
<text x="168.9" y="35.6">VA2</text>
<text x="168.9" y="33">VA1</text>
<text x="168.9" y="30.5">VA0</text>
<text x="221.4" y="34.3">VA2</text>
<text x="221.4" y="31.7">VA1</text>
<text x="256.5" y="31.7">VD1</text>
<text x="256.5" y="34.3">VD2</text>
<text x="52.1" y="40.6">D4</text>
<text x="52.1" y="38.1">D5</text>
<text x="94" y="40.6">AD3</text>
<text x="94" y="38.1">AD2</text>
<text x="136.2" y="40.6">AD5</text>
<text x="136.2" y="38.1">AD4</text>
<text x="168.9" y="38.1">VA3</text>
<text x="168.9" y="40.6">VA4</text>
<text x="221.4" y="41.9">VA6</text>
<text x="221.4" y="39.4">VA5</text>
<text x="221.4" y="36.8">VA3</text>
<text x="256.5" y="41.9">VD5</text>
<text x="256.5" y="36.8">VD3</text>
<text x="256.5" y="39.4">VD4</text>
<text x="52.1" y="45.7">D2</text>
<text x="52.1" y="43.2">D3</text>
<text x="94" y="45.7">AD5</text>
<text x="94" y="43.2">AD4</text>
<text x="136.2" y="43.2">AD6</text>
<text x="136.2" y="45.7">AD7</text>
<text x="168.9" y="43.2">VA5</text>
<text x="168.9" y="45.7">VA6</text>
<text x="221.4" y="47">VA9</text>
<text x="221.4" y="44.4">VA8</text>
<text x="256.5" y="44.4">VD6</text>
<text x="256.5" y="47">VD7</text>
<text x="52.1" y="50.8">D0</text>
<text x="52.1" y="48.3">D1</text>
<text x="94" y="50.8">AD7</text>
<text x="94" y="48.3">AD6</text>
<text x="135.4" y="50.8">ROW</text>
<text x="220.4" y="49.5">VA12</text>
<text x="220.4" y="52.1">VA10</text>
<text x="260.3" y="52.1">CAS</text>
<text x="52.1" y="55.9">A1</text>
<text x="97.8" y="58.4">RAS</text>
<text x="97.8" y="55.9">CAS</text>
<text x="220.4" y="59.7">VA11</text>
<text x="221.4" y="57.1">VA7</text>
<text x="221.4" y="54.6">VA4</text>
<text x="260.3" y="57.1">VRW</text>
<text x="260.3" y="59.7">VRW</text>
<text x="97.8" y="61">VRW</text>
<text x="106.7" y="61">VD[0..7]</text>
<text x="220.4" y="62.2">VA13</text>
<text x="95.2" y="71.1">VD2</text>
<text x="95.2" y="68.6">VD1</text>
<text x="95.2" y="66">VD0</text>
<text x="95.2" y="76.2">VD4</text>
<text x="95.2" y="73.7">VD3</text>
<text x="95.2" y="78.7">VD5</text>
<text x="95.2" y="81.3">VD6</text>
<text x="95.2" y="83.8">VD7</text>
<text x="122.9" y="78.7">AD[0..7]</text>
<text x="136.2" y="83.8">AD0</text>
<text x="180.3" y="78.7">VA[0..13]</text>
<text x="136.2" y="86.4">AD1</text>
<text x="136.2" y="88.9">AD2</text>
<text x="170.2" y="86.4">VA7</text>
<text x="170.2" y="88.9">VA8</text>
<text x="96.5" y="94">COMPOSITE</text>
<text x="136.2" y="91.4">AD3</text>
<text x="136.2" y="94">AD4</text>
<text x="170.2" y="94">VA10</text>
<text x="170.2" y="91.4">VA9</text>
<text x="136.2" y="96.5">AD5</text>
<text x="136.2" y="99.1">AD6</text>
<text x="136.2" y="101.6">AD7</text>
<text x="170.2" y="96.5">VA11</text>
<text x="170.2" y="99.1">VA12</text>
<text x="170.2" y="101.6">VA13</text>
<text x="136" y="106.7">COL</text>
<text x="207.8" y="109.2">COMPOSITE</text>
<text x="122.9" y="134.6">AD[0..7]</text>
<text x="180.3" y="134.6">VD[0..7]</text>
<text x="35.6" y="139.7">RAS</text>
<text x="59.7" y="139.7">ROW</text>
<text x="72.1" y="139.7">VRW</text>
<text x="96.5" y="139.7">VRW</text>
<text x="136.2" y="139.7">AD0</text>
<text x="136.2" y="142.2">AD1</text>
<text x="168.9" y="139.7">VD0</text>
<text x="168.9" y="142.2">VD1</text>
<text x="136.2" y="144.8">AD2</text>
<text x="136.2" y="147.3">AD3</text>
<text x="136.2" y="149.9">AD4</text>
<text x="168.9" y="144.8">VD2</text>
<text x="168.9" y="147.3">VD3</text>
<text x="168.9" y="149.9">VD4</text>
<text x="35.6" y="153.7">CAS</text>
<text x="136.2" y="152.4">AD5</text>
<text x="136.2" y="154.9">AD6</text>
<text x="168.9" y="152.4">VD5</text>
<text x="168.9" y="154.9">VD6</text>
<text x="136.2" y="157.5">AD7</text>
<text x="168.9" y="157.5">VD7</text>
<text x="135.6" y="165.1">VRW</text>
<text x="135.6" y="162.6">VRW</text>
<text x="59.7" y="185.4">COL</text>
</g>
<g font-size="1.8" fill="#848400">
<text x="35" y="26.3">D[0..7]</text>
<text x="31.2" y="51.7">A[1..7]</text>
<text x="38.9" y="59.3">VDPW</text>
<text x="39.3" y="61.8">VDPR</text>
<text x="38.3" y="69.5">RESET</text>
<text x="41.4" y="66.9">INT</text>
</g>
</svg>
